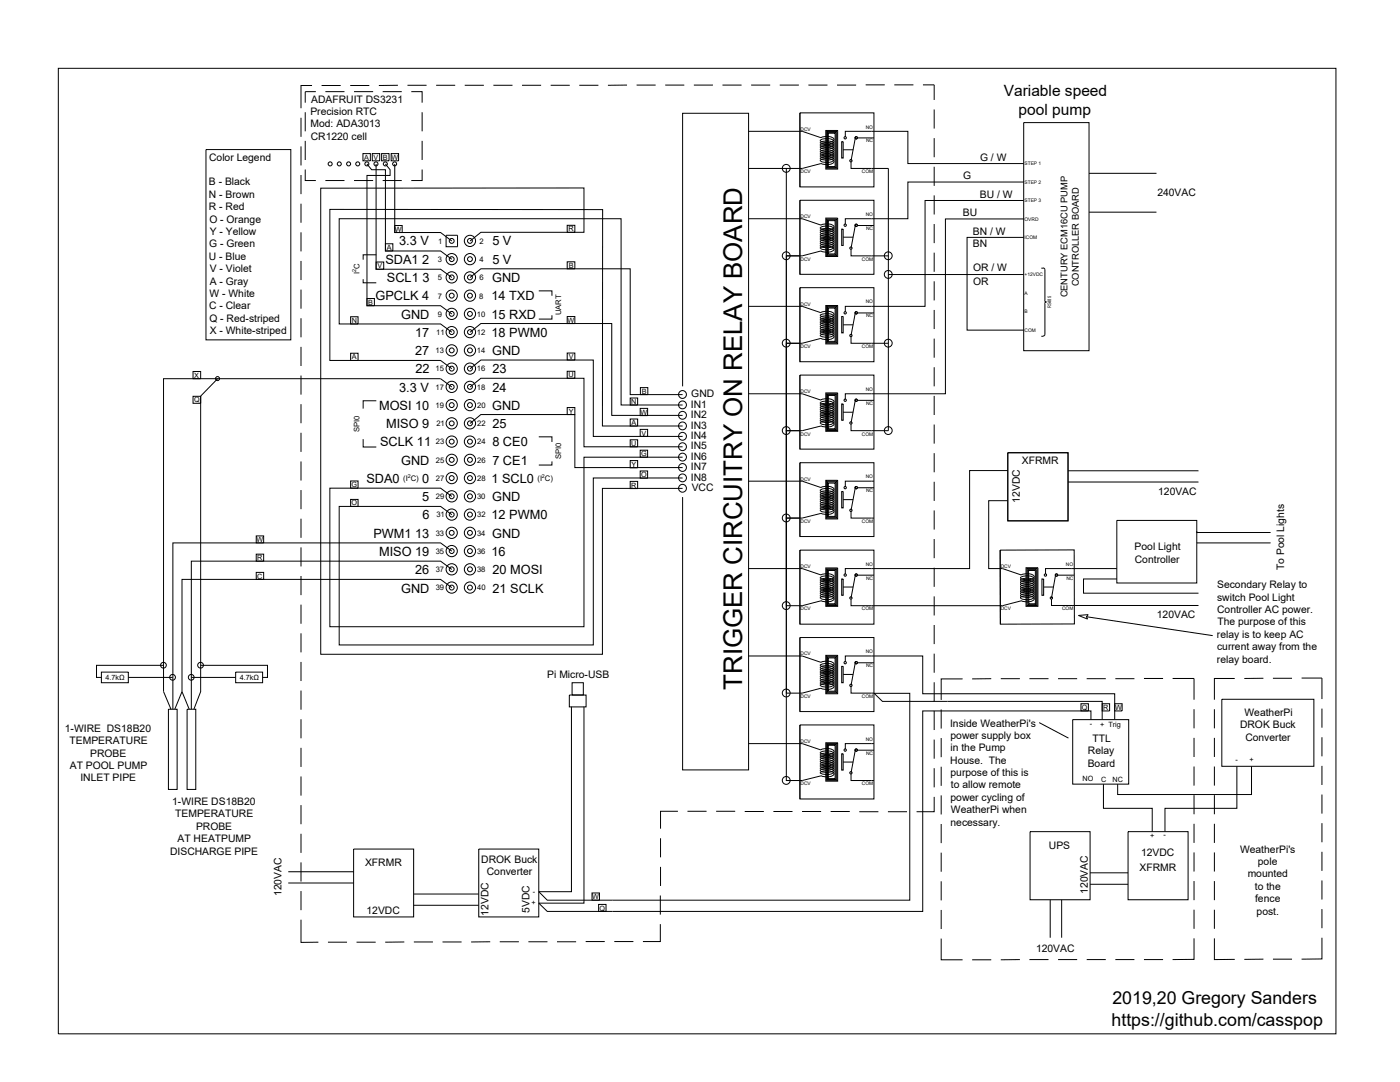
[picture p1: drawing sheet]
<svg xmlns="http://www.w3.org/2000/svg" width="279mm" height="216mm" viewBox="0 0 279 216" stroke-linecap="round" stroke-linejoin="round" font-family="sans-serif">
<!-- layer: AVX-SYM -->
<path d="M207.8 53.5h.4M208.2 53.5l.3 .3v6.1M208.5 59.9l.4 .4M207.8 67.1h.4M208.5 60.6v6.1l-.3 .4M208.9 60.2l-.4 .4" fill="none" stroke="#000" stroke-width=".2"/>
<!-- layer: 0 -->
<g fill="none" stroke="#000" stroke-width=".2">
<path d="M11.6 13.6h255v192.7h-255zM41.1 29.8h16.9v38h-16.9zM72.4 30.6h1.5v1.5h-1.5zM73.2 32.7l1 1.2h2.7v16.2h11l2.3 1.6M74.3 30.6h1.5v1.5h-1.5zM75.1 32.7v21h12.8l2.3 1.7M76.2 30.6h1.4v1.5h-1.4zM76.9 32.7l1 1.2v1.1h-4.7v26h14.7l2.3 1.7M78.1 30.6h1.4v1.5h-1.4zM78.8 32.7v13.7h9.1l2.3 1.7M149.4 33.6h7.5M149.4 26.2h10.7l3.7 1.3"/>
<path d="M159.6 22.5h14.8v14.8h-14.8zM159.6 40h14.8v14.7h-14.8zM159.6 22.5v14.8M159.6 40v14.7M163.8 29.2v.3M163.8 30.1v.3M163.8 31.8l-.1-.2a2.28 2.28 0 0 1 2.7 0l.1 .2a2.17 2.17 0 0 1-2.8 .3v-.1a2.28 2.28 0 0 1 2.7 0l.1 .2a2.17 2.17 0 0 1-2.7 .4M163.8 27.5a2.19 2.19 0 0 1 2.7 .3 1.84 1.84 0 0 1-2.4 .5l-.4-.3a2.28 2.28 0 0 1 2.7 .1l.1 .2a2.17 2.17 0 0 1-2.8 .3l.1-.3M163.8 28.4a2.17 2.17 0 0 1 2.7 .3 2.17 2.17 0 0 1-2.8 .3v-.1a2.28 2.28 0 0 1 2.7 .1l.1 .1a2.17 2.17 0 0 1-2.7 .4M163.8 29.2a2.17 2.17 0 0 1 2.7 .4 2.17 2.17 0 0 1-2.8 .3l.1-.2M163.8 29.7a2.17 2.17 0 0 1 2.7 .3 2.17 2.17 0 0 1-2.7 .4M163.8 30.1a2.17 2.17 0 0 1 2.7 .4 2.17 2.17 0 0 1-2.8 .3l.1-.3"/>
<path d="M163.8 30.6a2.17 2.17 0 0 1 2.7 .3 2.17 2.17 0 0 1-2.8 .3v-.1a2.28 2.28 0 0 1 2.7 .1l.1 .1a2.17 2.17 0 0 1-2.7 .4M163.8 32.6l-3.7 1h-3.2v52.3h2.7M164.8 26h2.4v7.7h-2.4zM165 26.2h2v7.4h-2zM165.1 26.4h1.7v7h-1.7zM165.3 26.6h1.4v6.6h-1.4zM168 28.3h.3v3.2h-.3zM168.3 29.9h2M168.7 27.3v-1.1h12.5v6.4h23.1M169.8 32.3v1.3h7.5v52.3h-7.5v-1.3M170.7 27.3l-.9 4.8M171.1 27.5h3.3"/>
<path d="M204.3 36.3h-23.1v7.3h-12.5v1.1M204.3 24.5h13v45.5h-13zM217.3 34.6h13.5M72.5 55.7v.7h2.6M73.2 59.6h1.5v1.4h-1.5zM75.1 52.3h1.5v1.4h-1.5zM75.1 50.8h-2.6v1M76.9 48.6h1.5v1.5h-1.5zM78.8 45h1.5v1.4h-1.5zM89 46.9h2.3v2.3h-2.3zM93.8 55.4l2.2-1.8h29.8v25.1h10.4M93.8 48.1l2.2-1.7h20.5v-8.9h-52.5v93.1h56.2v-33.1h16"/>
<path d="M107.5 58h2.7v1M113.2 52.2h1.5v1.4h-1.5zM113.2 45h1.5v1.4h-1.5zM149.4 43.6h10.7l3.7 1.3M159.6 57.4h14.8v14.8h-14.8zM159.6 51.1h-2.7v52.3h2.7M159.6 57.4v14.8M163.8 46.1l-.1-.1a2.28 2.28 0 0 1 2.7 0l.1 .2a2.17 2.17 0 0 1-2.8 .3v-.1a2.28 2.28 0 0 1 2.7 0l.1 .2a2.17 2.17 0 0 1-2.7 .4M163.8 47l-.1-.2a2.28 2.28 0 0 1 2.7 .1l.1 .2a2.17 2.17 0 0 1-2.7 .3M163.8 47.4l-.1-.1a2.28 2.28 0 0 1 2.7 0l.1 .2a2.17 2.17 0 0 1-2.8 .3l.1-.3M163.8 49.3v.3M163.8 44.9a2.19 2.19 0 0 1 2.7 .4 1.84 1.84 0 0 1-2.4 .5l-.4-.2 .1-.3"/>
<path d="M163.8 45.3a2.17 2.17 0 0 1 2.7 .4 2.17 2.17 0 0 1-2.7 .4M163.8 47.6a2.17 2.17 0 0 1 2.7 .3 2.17 2.17 0 0 1-2.8 .3 2.28 2.28 0 0 1 2.7 0l.1 .2a2.17 2.17 0 0 1-2.8 .3l.1-.3M163.8 48.5a2.17 2.17 0 0 1 2.7 .3 2.17 2.17 0 0 1-2.8 .3v-.1a2.28 2.28 0 0 1 2.7 .1l.1 .2a2.17 2.17 0 0 1-2.7 .3M163.8 49.4a2.17 2.17 0 0 1 2.7 .3 2.17 2.17 0 0 1-2.7 .4M163.8 50.1l-3.7 1h-3.2M164.8 43.5h2.4v7.7h-2.4zM165 43.7h2v7.3h-2zM165.1 43.9h1.7v6.9h-1.7zM165.3 44h1.4v6.7h-1.4zM168 45.7h.3v3.3h-.3zM168.3 47.3h2M169.8 49.7v1.4h7.5"/>
<path d="M170.7 44.8l-.9 4.7M171.1 45h3.3M177.3 54.8h27M204.3 40h-19.7v21.1h-15.9v1.1M204.3 47.4h-11.3v18.5h11.3M204.3 43.7h-15.6v34.9h-20v1.1M217.3 42.3h13.5M38.5 79.1h1.5v1.4h-1.5zM38.5 74.1h1.5v1.5h-1.5zM43.4 75.6l-3.4 3.4v59l-1.3 3.5M70 63.2h1.5v1.4h-1.5zM70 70.5h1.5v1.4h-1.5z"/>
<path d="M75.1 80h-2.6v1.5M90.2 66.3l-2.3-1.7h-20.2v-21h56.3v37.2h12.2M90.2 73.6l-2.3-1.7h-22.1v-30.1h54.5l-.1 43.2h16M90.2 77.2l-2.3-1.6h-55.3v62.4l1.5 3.5M93.8 66.3l2.2-1.7h26.1v18.3h14.1M93.8 73.6l2.2-1.8h22.4v15.3h17.8M93.8 77.2l2.2-1.7h20.5v13.7h19.7M110.2 62.9v.8h-2.7M113.2 74.1h1.5v1.4h-1.5zM113.2 70.4h1.5v1.4h-1.5zM113.2 63.2h1.5v1.4h-1.5zM125.8 79.4h1.5v1.4h-1.5z"/>
<path d="M127.8 77.3h1.5v1.4h-1.5zM136.2 77.1v-54.5h13.2v131h-13.2v-54.4M149.4 78.6h10.7l3.7 1.2M149.4 61.1h10.7l3.7 1.3M159.6 74.8h14.8v14.8h-14.8zM159.6 68.5h-2.7v52.4h3.2l3.7-1M159.6 74.8v14.8M163.8 62.8v.3M163.8 64.4l-.1-.1a2.28 2.28 0 0 1 2.7 0l.1 .2a2.17 2.17 0 0 1-2.8 .3v-.1a2.28 2.28 0 0 1 2.7 0l.1 .2a2.17 2.17 0 0 1-2.7 .4M163.8 65.3l-.1-.1a2.28 2.28 0 0 1 2.7 0l.1 .2a2.17 2.17 0 0 1-2.8 .3l.1-.3M163.8 66.2l-.1-.1a2.28 2.28 0 0 1 2.7 0l.1 .2a2.17 2.17 0 0 1-2.8 .3l.1-.3M163.8 67.1l-.1-.1a2.28 2.28 0 0 1 2.7 0l.1 .2a2.17 2.17 0 0 1-2.7 .3"/>
<path d="M163.8 62.4a2.19 2.19 0 0 1 2.7 .3 1.84 1.84 0 0 1-2.4 .5l-.3-.1M163.8 79.8a2.19 2.19 0 0 1 2.7 .4 1.84 1.84 0 0 1-2.4 .5l-.3-.2M163.8 62.8a2.17 2.17 0 0 1 2.7 .4 2.17 2.17 0 0 1-2.8 .3l.1-.3M163.8 63.2a2.17 2.17 0 0 1 2.7 .4 2.17 2.17 0 0 1-2.8 .3l.1-.2M163.8 63.7a2.17 2.17 0 0 1 2.7 .4 2.17 2.17 0 0 1-2.7 .3M163.8 65.4a2.17 2.17 0 0 1 2.7 .4 2.17 2.17 0 0 1-2.7 .4M163.8 66.3a2.17 2.17 0 0 1 2.7 .4 2.17 2.17 0 0 1-2.7 .4M163.8 67.5l-3.7 1h-3.2M164.8 61h2.4v7.6h-2.4zM164.8 78.4h2.4v7.7h-2.4zM165 61.1h2v7.4h-2zM165 78.6h2v7.3h-2z"/>
<path d="M165.1 61.3h1.7v7h-1.7zM165.1 78.7h1.7v7h-1.7zM165.3 61.5h1.4v6.6h-1.4zM165.3 78.9h1.4v6.7h-1.4zM168 63.2h.3v3.2h-.3zM168.3 64.8h2M169.8 67.2v1.3h7.5M170.7 62.2l-.9 4.8M170.7 79.7l-.9 4.7M171.1 62.4h3.3M171.1 79.9h3.3M70 96h1.5v1.4h-1.5z"/>
<path d="M70 99.7h1.5v1.3h-1.5zM72.5 87.6v1.6h2.6M93.8 84.5l2.2-1.8h18.7v10.6h21.5M107.5 87.2h2.7v1M110.2 92.1v.7h-2.7M113.2 81.3h1.5v1.4h-1.5zM125.8 83.6h1.5v1.4h-1.5zM125.8 87.8h1.5v1.4h-1.5zM125.8 91.9h1.5v1.4h-1.5zM125.8 96.1h1.5v1.4h-1.5zM127.8 81.5h1.4v1.4h-1.4zM127.8 85.7h1.4v1.4h-1.4z"/>
<path d="M127.8 89.8h1.4v1.4h-1.4zM127.8 94h1.4v1.4h-1.4zM136.2 91.2h-19.7v33.9h-50.7v-27.7h22.1l2.3 1.7M136.2 95.4h-17.8v33.3h-50.7v-27.7h20.2l2.3 1.7M149.4 96h10.7l3.7 1.3M159.6 92.3h14.8v14.8h-14.8zM159.6 85.9h-2.7v52.4h3.2l3.7-1M159.6 92.3v14.8M163.8 80.2v.4M163.8 81.5l-.1-.2a2.28 2.28 0 0 1 2.7 0l.1 .2a2.17 2.17 0 0 1-2.8 .3v-.1a2.28 2.28 0 0 1 2.7 0l.1 .2a2.17 2.17 0 0 1-2.8 .3l.1-.2M163.8 82.9v.3M163.8 84.6l-.1-.2a2.28 2.28 0 0 1 2.7 0l.1 .2a2.17 2.17 0 0 1-2.7 .4"/>
<path d="M163.8 98l-.1-.1a2.28 2.28 0 0 1 2.7 0l.1 .2a2.17 2.17 0 0 1-2.8 .3l.1-.3M163.8 99.8l-.1-.2a2.28 2.28 0 0 1 2.7 .1l.1 .1a2.17 2.17 0 0 1-2.7 .4M163.8 97.3a2.19 2.19 0 0 1 2.7 .3 1.84 1.84 0 0 1-2.4 .5l-.3-.1M163.8 80.3a2.17 2.17 0 0 1 2.7 .3 2.17 2.17 0 0 1-2.8 .3v-.1a2.28 2.28 0 0 1 2.7 .1l.1 .1a2.17 2.17 0 0 1-2.7 .4M163.8 82a2.17 2.17 0 0 1 2.7 .4 2.17 2.17 0 0 1-2.8 .3v-.1a2.28 2.28 0 0 1 2.7 0l.1 .2a2.17 2.17 0 0 1-2.7 .4M163.8 82.9a2.17 2.17 0 0 1 2.7 .4 2.17 2.17 0 0 1-2.8 .3l.1-.3M163.8 83.4a2.17 2.17 0 0 1 2.7 .3 2.17 2.17 0 0 1-2.8 .3l.1-.2M163.8 83.8a2.17 2.17 0 0 1 2.7 .4 2.17 2.17 0 0 1-2.7 .3M163.8 98.2a2.17 2.17 0 0 1 2.7 .3 2.17 2.17 0 0 1-2.8 .3v-.1a2.28 2.28 0 0 1 2.7 .1l.1 .2a2.17 2.17 0 0 1-2.8 .3l.1-.3M163.8 99a2.17 2.17 0 0 1 2.7 .4 2.17 2.17 0 0 1-2.7 .3M163.8 85l-3.7 .9h-.5M164.8 95.8h2.4v7.7h-2.4z"/>
<path d="M165 96h2v7.4h-2zM165.1 96.2h1.7v7h-1.7zM165.3 96.4h1.4v6.6h-1.4zM168 80.6h.3v3.3h-.3zM168 98.1h.3v3.2h-.3zM168.3 82.3h2M168.3 99.7h2M170.7 97.1l-.9 4.8M171.1 97.3h3.3M174.4 96h-5.7v1.1M201.1 93.9h-7.6v19.6h-24.8v1.1M201.1 90.3h12v13.6h-12z"/>
<path d="M201.1 99.9h-3.8v13.6h2.8l3.7 1.2M213.1 93.9h26.1M213.1 96.2h26.1M51.1 106.9h1.5v1.4h-1.5zM51.1 110.6h1.5v1.4h-1.5zM51.1 114.2h1.5v1.4h-1.5zM90.2 110l-2.3-1.7h-53.4v33.2M90.2 113.6l-2.3-1.6h-49.7v29.5M90.2 117.3l-2.3-1.7h-51.6v22.4M149.4 113.5h10.7l3.7 1.2M159.6 109.8h14.8v14.7h-14.8zM159.6 103.4h-2.7v52.3h3.2l3.7-.9"/>
<path d="M159.6 109.8v14.7M163.8 100.2l-.1-.1a2.28 2.28 0 0 1 2.7 0l.1 .2a2.17 2.17 0 0 1-2.7 .3M163.8 100.4v.3M163.8 101.1l-.1-.2a2.28 2.28 0 0 1 2.7 .1l.1 .2a2.17 2.17 0 0 1-2.7 .3M163.8 101.2v.4M163.8 115.9l-.1-.1a2.28 2.28 0 0 1 2.7 0l.1 .2a2.17 2.17 0 0 1-2.8 .3l.1-.3M163.8 118.1l-.1-.1a2.28 2.28 0 0 1 2.7 0l.1 .2a2.17 2.17 0 0 1-2.8 .3l.1-.3M163.8 119l-.1-.1a2.28 2.28 0 0 1 2.7 0l.1 .2a2.17 2.17 0 0 1-2.8 .3l.1-.3M163.8 114.7a2.19 2.19 0 0 1 2.7 .4 1.84 1.84 0 0 1-2.4 .5l-.4-.3a2.28 2.28 0 0 1 2.7 0l.1 .2a2.17 2.17 0 0 1-2.7 .4M163.8 100.4a2.17 2.17 0 0 1 2.7 .3 2.17 2.17 0 0 1-2.7 .4M163.8 101.3a2.17 2.17 0 0 1 2.7 .3 2.17 2.17 0 0 1-2.8 .3v-.1a2.28 2.28 0 0 1 2.7 .1l.1 .1a2.17 2.17 0 0 1-2.7 .4M163.8 116a2.17 2.17 0 0 1 2.7 .4 2.17 2.17 0 0 1-2.8 .3l.1-.3"/>
<path d="M163.8 116.5a2.17 2.17 0 0 1 2.7 .4 2.17 2.17 0 0 1-2.8 .3v-.1a2.28 2.28 0 0 1 2.7 0l.1 .2a2.17 2.17 0 0 1-2.8 .3l.1-.3M163.8 117.4a2.17 2.17 0 0 1 2.7 .4 2.17 2.17 0 0 1-2.7 .3M163.8 118.2a2.17 2.17 0 0 1 2.7 .4 2.17 2.17 0 0 1-2.7 .4M163.8 119.1a2.17 2.17 0 0 1 2.7 .4 2.17 2.17 0 0 1-2.7 .3M163.8 102.4l-3.7 1h-.5M164.8 113.3h2.4v7.7h-2.4zM165 113.5h2v7.3h-2zM165.1 113.7h1.7v7h-1.7zM165.3 113.8h1.4v6.7h-1.4zM168 115.5h.3v3.3h-.3zM168.3 117.1h2M169.8 102.1v1.3h4.6"/>
<path d="M169.8 119.5v1.4h30.3l3.7-1M170.7 114.6l-.9 4.7M171.1 114.8h3.3M199.6 109.8l14.8-.1v14.8h-14.8zM199.6 109.8v14.7M203.8 115.6v.3M203.8 118.1l-.1-.1a2.29 2.29 0 0 1 2.6 0l.1 .2a2.17 2.17 0 0 1-2.7 .3l.1-.3M203.8 119l-.1-.1a2.29 2.29 0 0 1 2.6 0l.1 .2a2.17 2.17 0 0 1-2.7 .3l.1-.3M203.8 114.7a2.19 2.19 0 0 1 2.6 .4 1.84 1.84 0 0 1-2.3 .5l-.4-.3a2.29 2.29 0 0 1 2.6 0l.1 .2a2.17 2.17 0 0 1-2.6 .4M203.8 115.6a2.17 2.17 0 0 1 2.6 .4 2.17 2.17 0 0 1-2.7 .3l.1-.3M203.8 116a2.17 2.17 0 0 1 2.6 .4 2.17 2.17 0 0 1-2.7 .3l.1-.3M203.8 116.5a2.17 2.17 0 0 1 2.6 .4 2.17 2.17 0 0 1-2.7 .3v-.1a2.29 2.29 0 0 1 2.6 0l.1 .2a2.17 2.17 0 0 1-2.7 .3v-.1a2.29 2.29 0 0 1 2.6 0l.1 .2a2.17 2.17 0 0 1-2.6 .4"/>
<path d="M203.8 118.2a2.17 2.17 0 0 1 2.6 .4 2.17 2.17 0 0 1-2.6 .4M203.8 119.1a2.17 2.17 0 0 1 2.6 .4 2.17 2.17 0 0 1-2.6 .4M204.8 113.3h2.3v7.7h-2.3zM204.9 113.5h2.1v7.3h-2.1zM205.1 113.7h1.7v7h-1.7zM205.3 113.8h1.3v6.7h-1.3zM207.9 115.5h.4v3.3h-.4zM208.3 117.1h1.9M209.8 119.5v1.3h29.4M210.7 114.6l-.9 4.7M211.1 114.8h3.3M222.9 113.5h-14.2v1.1"/>
<path d="M222.9 103.8h15.9v12.5h-15.9zM222.9 115.5h-6.7v2.9h23M238.8 106.3h.1M238.8 106.3h14.8M238.8 108.3h14.8M20.2 134.1h5.4v2.1h-5.4zM25.6 135.2h8.9M32.6 132.8h-13.3v2.4h.9M36.3 138l1.5 3.5M36.3 138l-1.4 3.5M38.2 135.2h8.8M40 132.8h13.4v2.4h-1"/>
<path d="M47 134.1h5.4v2.1h-5.4zM113.6 138.7h3.4v2.4h-3.4zM114.2 136.2h2.2v2.5h-2.2zM149.4 130.9h10.7l3.7 1.3M159.6 127.2h14.8v14.8h-14.8zM159.6 127.2v14.8M163.8 132.6v.3M163.8 133.8l-.1-.2a2.28 2.28 0 0 1 2.7 0l.1 .2a2.17 2.17 0 0 1-2.7 .4M163.8 133.9v.4M163.8 135.1l-.1-.1a2.28 2.28 0 0 1 2.7 0l.1 .2a2.17 2.17 0 0 1-2.8 .3v-.1a2.28 2.28 0 0 1 2.7 0l.1 .2a2.17 2.17 0 0 1-2.7 .4M163.8 135.7v.3M163.8 132.2a2.19 2.19 0 0 1 2.7 .3 1.84 1.84 0 0 1-2.4 .5l-.3-.1"/>
<path d="M163.8 132.6a2.17 2.17 0 0 1 2.7 .4 2.17 2.17 0 0 1-2.8 .3l.1-.3M163.8 133.1a2.17 2.17 0 0 1 2.7 .3 2.17 2.17 0 0 1-2.7 .4M163.8 133.9a2.17 2.17 0 0 1 2.7 .4 2.17 2.17 0 0 1-2.8 .3v-.1a2.28 2.28 0 0 1 2.7 0l.1 .2a2.17 2.17 0 0 1-2.7 .4M163.8 135.7a2.17 2.17 0 0 1 2.7 .4 2.17 2.17 0 0 1-2.8 .3l.1-.3M163.8 136.1a2.17 2.17 0 0 1 2.7 .4 2.17 2.17 0 0 1-2.8 .3l.1-.2M163.8 136.6a2.17 2.17 0 0 1 2.7 .4 2.17 2.17 0 0 1-2.7 .3M164.8 130.8h2.4v7.6h-2.4zM165 130.9h2v7.4h-2zM165.1 131.1h1.7v7h-1.7zM165.3 131.3h1.4v6.6h-1.4zM168 133h.3v3.2h-.3zM168.3 134.6h2"/>
<path d="M168.7 132v-1.1h15.5v7.5h38.3v5.2M169.8 137v1.3h4.6l1.7 1.7h43.9v3.6M170.7 132l-.9 4.8M171.1 132.2h3.3M174.4 138.3h7.2v41.3h-72.4l-1.7-1.7h6.5v-36.9M215.2 122.8l2-.2-.4 .5 .2 .4zM216.8 123.1l25.2 3.7M243.8 139.5h18.4v13.4h-18.4zM33.6 141.5h1.7v16h-1.7zM37.3 141.5h1.8v16h-1.8zM116.5 141v39.2h-9l1.7 1.7h75v-40h33.5v1.7M149.4 148.4h10.7l3.7 1.2"/>
<path d="M159.6 144.7h14.8v14.7h-14.8zM159.6 144.7v14.7M163.8 150.4l-.1-.2a2.28 2.28 0 0 1 2.7 0l.1 .2a2.17 2.17 0 0 1-2.7 .4M163.8 150.8l-.1-.2a2.28 2.28 0 0 1 2.7 .1l.1 .2a2.17 2.17 0 0 1-2.8 .3l.1-.3M163.8 153l-.1-.2a2.28 2.28 0 0 1 2.7 .1l.1 .2a2.17 2.17 0 0 1-2.7 .3M163.8 153.1v.4M163.8 153.9l-.1-.2a2.28 2.28 0 0 1 2.7 .1l.1 .1a2.17 2.17 0 0 1-2.7 .4M163.8 154v.4M163.8 149.6a2.19 2.19 0 0 1 2.7 .4 1.84 1.84 0 0 1-2.4 .5l-.3-.2M163.8 151a2.17 2.17 0 0 1 2.7 .3 2.17 2.17 0 0 1-2.8 .3v-.1a2.28 2.28 0 0 1 2.7 .1l.1 .1a2.17 2.17 0 0 1-2.8 .4l.1-.3M163.8 151.8a2.17 2.17 0 0 1 2.7 .4 2.17 2.17 0 0 1-2.8 .3v-.1a2.28 2.28 0 0 1 2.7 0l.1 .2a2.17 2.17 0 0 1-2.7 .4M163.8 153.2a2.17 2.17 0 0 1 2.7 .3 2.17 2.17 0 0 1-2.7 .4"/>
<path d="M163.8 154a2.17 2.17 0 0 1 2.7 .4 2.17 2.17 0 0 1-2.7 .4M164.8 148.2h2.4v7.7h-2.4zM165 148.4h2v7.3h-2zM165.1 148.5h1.7v7h-1.7zM165.3 148.7h1.4v6.7h-1.4zM168 150.4h.3v3.3h-.3zM168.3 152.1h2M169.8 154.4v1.3h4.6M170.7 149.5l-.9 4.7M171.1 149.7h3.3M174.4 148.4h-5.7v1.1M207.4 144.2l5.8 3.1"/>
<path d="M214.1 143.6h11.2v12.9h-11.2zM215.7 140.4h1.5v1.5h-1.5zM220 140.4h1.4v1.5h-1.4zM220.2 156.5v4.8h9.8v4.6M222.5 140.4h1.4v1.5h-1.4zM246.8 152.9v8.4h-14.3v4.6M249.8 152.9v5.6h-26.7v-2M57.5 173.9h13.1M57.5 176.2h13.1M70.6 169.4h12v13.6h-12zM82.6 178.4h12.9M95.5 169.4h12v13.6h-12z"/>
<path d="M118.2 178.2h1.4v1.4h-1.4zM205.6 165.9h12v13.6h-12zM209.6 179.5v7.6M211.9 179.5v7.6M217.6 176.4h7.5M217.6 174.2h7.5M225.1 165.9h12v13.6h-12zM82.6 180.6h12.9M119.5 180.5h1.4v1.4h-1.4z"/>
<circle cx="65.9" cy="32.7" r=".4"/>
<circle cx="67.7" cy="32.7" r=".4"/>
<circle cx="69.6" cy="32.7" r=".4"/>
<circle cx="71.4" cy="32.7" r=".4"/>
<circle cx="73.2" cy="32.7" r=".4"/>
<circle cx="75" cy="32.7" r=".4"/>
<circle cx="76.9" cy="32.7" r=".4"/>
<circle cx="78.8" cy="32.7" r=".4"/>
<circle cx="156.9" cy="33.6" r=".78"/>
<circle cx="168.7" cy="27.5" r=".23"/>
<circle cx="169.8" cy="32.1" r=".23"/>
<circle cx="170.9" cy="27.5" r=".23"/>
<circle cx="90.1" cy="51.7" r="1.12"/>
<circle cx="90.1" cy="59" r="1.12"/>
<circle cx="90.1" cy="55.4" r="1.12"/>
<circle cx="90.1" cy="51.7" r=".49"/>
<circle cx="90.1" cy="55.4" r=".49"/>
<circle cx="90.1" cy="59" r=".49"/>
<circle cx="90.1" cy="48.1" r=".49"/>
<circle cx="93.8" cy="51.7" r="1.12"/>
<circle cx="93.8" cy="48.1" r="1.12"/>
<circle cx="93.8" cy="59" r="1.12"/>
<circle cx="93.8" cy="55.4" r="1.12"/>
<circle cx="93.8" cy="59" r=".49"/>
<circle cx="93.8" cy="51.7" r=".49"/>
<circle cx="93.8" cy="48.1" r=".49"/>
<circle cx="93.8" cy="55.4" r=".49"/>
<circle cx="156.9" cy="51" r=".78"/>
<circle cx="168.7" cy="44.9" r=".23"/>
<circle cx="169.8" cy="49.5" r=".23"/>
<circle cx="170.9" cy="44.9" r=".23"/>
<circle cx="170.9" cy="45" r=".23"/>
<circle cx="177.3" cy="51" r=".78"/>
<circle cx="177.3" cy="54.8" r=".78"/>
<circle cx="43.4" cy="75.5" r=".4"/>
<circle cx="90.1" cy="69.9" r="1.12"/>
<circle cx="90.1" cy="73.6" r="1.12"/>
<circle cx="90.1" cy="77.2" r="1.12"/>
<circle cx="90.1" cy="66.3" r="1.12"/>
<circle cx="90.1" cy="62.6" r="1.12"/>
<circle cx="90.1" cy="66.3" r=".49"/>
<circle cx="90.1" cy="73.6" r=".49"/>
<circle cx="90.1" cy="69.9" r=".49"/>
<circle cx="90.1" cy="77.2" r=".49"/>
<circle cx="90.1" cy="62.6" r=".49"/>
<circle cx="93.8" cy="66.3" r="1.12"/>
<circle cx="93.8" cy="73.6" r="1.12"/>
<circle cx="93.8" cy="69.9" r="1.12"/>
<circle cx="93.8" cy="77.2" r="1.12"/>
<circle cx="93.8" cy="62.6" r="1.12"/>
<circle cx="93.8" cy="73.6" r=".49"/>
<circle cx="93.8" cy="69.9" r=".49"/>
<circle cx="93.8" cy="77.2" r=".49"/>
<circle cx="93.8" cy="66.3" r=".49"/>
<circle cx="93.8" cy="62.6" r=".49"/>
<circle cx="136.2" cy="78.7" r=".78"/>
<circle cx="156.9" cy="68.5" r=".78"/>
<circle cx="168.7" cy="62.4" r=".23"/>
<circle cx="168.7" cy="79.9" r=".23"/>
<circle cx="169.8" cy="67" r=".23"/>
<circle cx="170.9" cy="62.4" r=".23"/>
<circle cx="170.9" cy="79.9" r=".23"/>
<circle cx="177.3" cy="68.5" r=".78"/>
<circle cx="90.1" cy="84.5" r="1.12"/>
<circle cx="90.1" cy="95.4" r="1.12"/>
<circle cx="90.1" cy="99" r="1.12"/>
<circle cx="90.1" cy="91.8" r="1.12"/>
<circle cx="90.1" cy="80.8" r="1.12"/>
<circle cx="90.1" cy="88.1" r="1.12"/>
<circle cx="90.1" cy="91.8" r=".49"/>
<circle cx="90.1" cy="80.8" r=".49"/>
<circle cx="90.1" cy="84.5" r=".49"/>
<circle cx="90.1" cy="88.1" r=".49"/>
<circle cx="90.1" cy="99" r=".49"/>
<circle cx="90.1" cy="95.4" r=".49"/>
<circle cx="93.8" cy="99" r="1.12"/>
<circle cx="93.8" cy="80.8" r="1.12"/>
<circle cx="93.8" cy="95.4" r="1.12"/>
<circle cx="93.8" cy="91.8" r="1.12"/>
<circle cx="93.8" cy="88.1" r="1.12"/>
<circle cx="93.8" cy="84.5" r="1.12"/>
<circle cx="93.8" cy="95.4" r=".49"/>
<circle cx="93.8" cy="91.8" r=".49"/>
<circle cx="93.8" cy="80.8" r=".49"/>
<circle cx="93.8" cy="84.5" r=".49"/>
<circle cx="93.8" cy="99" r=".49"/>
<circle cx="93.8" cy="88.1" r=".49"/>
<circle cx="136.2" cy="97.4" r=".78"/>
<circle cx="136.2" cy="85" r=".78"/>
<circle cx="136.2" cy="87.1" r=".78"/>
<circle cx="136.2" cy="93.3" r=".78"/>
<circle cx="136.2" cy="91.2" r=".78"/>
<circle cx="136.2" cy="80.8" r=".78"/>
<circle cx="136.2" cy="82.9" r=".78"/>
<circle cx="136.2" cy="89.1" r=".78"/>
<circle cx="136.2" cy="95.4" r=".78"/>
<circle cx="156.9" cy="85.9" r=".78"/>
<circle cx="168.7" cy="97.3" r=".23"/>
<circle cx="169.8" cy="84.4" r=".23"/>
<circle cx="170.9" cy="97.3" r=".23"/>
<circle cx="177.3" cy="85.9" r=".78"/>
<circle cx="90.1" cy="110" r="1.12"/>
<circle cx="90.1" cy="106.3" r="1.12"/>
<circle cx="90.1" cy="102.7" r="1.12"/>
<circle cx="90.1" cy="113.6" r="1.12"/>
<circle cx="90.1" cy="117.2" r="1.12"/>
<circle cx="90.1" cy="117.2" r=".49"/>
<circle cx="90.1" cy="110" r=".49"/>
<circle cx="90.1" cy="102.7" r=".49"/>
<circle cx="90.1" cy="113.6" r=".49"/>
<circle cx="90.1" cy="106.3" r=".49"/>
<circle cx="93.8" cy="102.7" r="1.12"/>
<circle cx="93.8" cy="113.6" r="1.12"/>
<circle cx="93.8" cy="117.2" r="1.12"/>
<circle cx="93.8" cy="110" r="1.12"/>
<circle cx="93.8" cy="106.3" r="1.12"/>
<circle cx="93.8" cy="110" r=".49"/>
<circle cx="93.8" cy="117.2" r=".49"/>
<circle cx="93.8" cy="102.7" r=".49"/>
<circle cx="93.8" cy="106.3" r=".49"/>
<circle cx="93.8" cy="113.6" r=".49"/>
<circle cx="156.9" cy="103.4" r=".78"/>
<circle cx="168.7" cy="114.7" r=".23"/>
<circle cx="169.8" cy="101.8" r=".23"/>
<circle cx="169.8" cy="119.3" r=".23"/>
<circle cx="170.9" cy="114.7" r=".23"/>
<circle cx="208.6" cy="114.7" r=".23"/>
<circle cx="209.8" cy="119.3" r=".23"/>
<circle cx="210.8" cy="114.7" r=".23"/>
<circle cx="32.6" cy="132.7" r=".57"/>
<circle cx="34.4" cy="135.1" r=".57"/>
<circle cx="38.2" cy="135.1" r=".57"/>
<circle cx="40" cy="132.7" r=".57"/>
<circle cx="156.9" cy="138.3" r=".78"/>
<circle cx="156.9" cy="120.8" r=".78"/>
<circle cx="168.7" cy="132.2" r=".23"/>
<circle cx="169.8" cy="136.8" r=".23"/>
<circle cx="170.9" cy="132.2" r=".23"/>
<circle cx="156.9" cy="155.7" r=".78"/>
<circle cx="168.7" cy="149.7" r=".23"/>
<circle cx="169.8" cy="154.2" r=".23"/>
<circle cx="170.9" cy="149.7" r=".23"/>
</g>
<!-- layer: AV-LOCATION -->
<g fill="none" stroke="#000" stroke-width=".2">
<path d="M62.3 17.1h-2.2v4.5M63 18.3h-2.1v2.2M64.2 17.1h3.8M64.9 18.3h3.8M69.9 17.1h3.8M70.7 18.3h3.8M76.4 18.3h3.8M79.4 17l-3.8 .1M81.3 17h3.8M82.1 18.3h2.1v2.2M87 17h3.8M92.8 17h3.8"/>
<path d="M98.5 17h3.8M104.2 17h3.8M109.9 17h3.8M115.6 17h3.8M125.1 17h-3.8M127 17h3.9M132.8 17h3.8M138.5 17h3.8M144.2 17h3.8M149.9 17h3.8M155.6 17h3.8M161.3 17h3.8"/>
<path d="M167 17h3.9M172.8 16.9h3.8M178.5 16.9h3.8M184.2 16.9h2.2v3M60.1 23.5v3.8M60.1 29.2v3.8M60.1 34.9v3.8M60.9 33.8v2.2h2.1M60.9 22.4v3.8M60.9 28.1v3.8M64.9 36h3.8M70.7 36h3.8"/>
<path d="M76.4 36h3.8M84.2 33.8v2.2h-2.1M84.2 22.4v3.8M84.2 28.1v3.8M186.4 21.8v3.9M186.4 27.6v3.8M186.4 33.3v3.8M186.4 39v3.8M60.1 40.6v3.9M60.1 46.4v3.8M60.1 52.1v3.8M60.1 57.8v3.8"/>
<path d="M186.4 44.7v3.8M186.4 50.4v3.8M186.4 56.1v3.8M60.1 63.5v3.8M60.1 69.2v3.8M60.1 74.9v3.8M186.4 61.8v3.9M186.4 67.6v3.8M186.4 73.3v3.8M186.4 79v3.8M60.1 80.6v3.9M60.1 86.4v3.8"/>
<path d="M60.1 92.1v3.8M60.1 97.8v3.8M186.4 84.7v3.8M186.4 90.4v3.8M186.4 96.1v3.8M60.1 103.5v3.8M60.1 109.2v3.8M60.1 114.9v3.8M186.4 101.9v3.8M186.4 107.6v3.8M186.4 113.3v3.8M186.4 119v3.8"/>
<path d="M60.1 120.7v3.8M60.1 126.4v3.8M60.1 132.1v3.8M60.1 137.8v3.8M186.4 124.7v3.8M186.4 130.4v3.8M186.4 136.1v3.9M192.1 135.5h-4.3v4.2M197.8 135.4l-3.8 .1M199.7 135.4h3.8M205.4 135.4h3.9M211.2 135.4h3.8"/>
<path d="M216.9 135.4h3.8M222.6 135.4h3.8M228.3 135.4h3.8M234 135.4h4.3v4.2M246.4 135.4h-4v4.2M252.1 135.3l-3.8 .1M254 135.3h3.9M259.8 135.3h4v4.2M60.1 143.5v3.8M60.1 149.2v3.8M60.1 154.9v3.9M186.4 159v3h-3.5"/>
<path d="M186.4 141.9v3.8M186.4 147.6v3.8M186.4 153.3v3.8M187.8 141.6v3.8M187.8 147.3v3.8M187.8 153v3.8M187.8 158.7v3.8M238.3 141.5v3.8M238.3 147.2v3.8M238.3 153v3.8M238.3 158.7v3.8M242.4 141.5v3.8"/>
<path d="M242.4 147.2v3.8M242.4 153v3.8M242.4 158.7v3.8M263.8 141.4v3.8M263.8 147.1v3.8M263.8 152.8v3.8M263.8 158.5v3.8M60.1 160.7v3.8M60.1 166.4v3.8M60.1 172.1v3.8M60.1 177.8v3.8M131.8 178.7v3.8"/>
<path d="M131.8 167.3v3.8M131.8 173v3.8M135.3 161.9h-3.5v3.5M137.2 161.9h3.8M142.9 161.9h3.8M148.6 161.9h3.8M154.3 161.9h3.9M160.1 161.9h3.8M165.8 161.9h3.8M171.5 162h3.8M177.2 162h3.8M187.8 164.4v3.8"/>
<path d="M187.8 170.1v3.8M187.8 175.9v3.8M238.3 164.4v3.8M238.3 170.1v3.8M238.3 175.8v3.8M242.4 164.4v3.8M242.4 170.1v3.8M242.4 175.8v3.8M263.8 164.3v3.8M263.8 170v3.8M263.8 175.7v3.8M60.1 183.5v4.5h3.4"/>
<path d="M65.4 188h3.9M71.2 188h3.8M80.7 188h-3.8M82.6 188h3.8M88.3 188h3.8M97.8 187.9l-3.8 .1M99.7 187.9h3.8M105.5 187.9h3.8M111.2 187.9h3.8M116.9 187.9h3.8M122.6 187.9h3.8M131.8 184.4v3.5h-3.5"/>
<path d="M187.8 187.3v4.2h4.3M187.8 181.6v3.8M194 191.5h3.8M203.5 191.5h-3.8M205.4 191.5h3.9M211.2 191.5h3.8M216.9 191.5h3.8M222.6 191.5h3.8M228.3 191.5h3.8M238.3 187.2v4.2l-4.3 .1M238.3 181.5v3.8M242.4 187.2v4.3l4-.1"/>
<path d="M242.4 181.5v3.8M252.1 191.4h-3.8M254 191.4h3.9M263.8 187.1v4.2l-4 .1M263.8 181.4v3.8"/>
</g>
<text font-size="5.2" x="148.1" y="137.7" transform="rotate(-90 148.1 137.7)">TRIGGER CIRCUITRY ON RELAY BOARD</text>
<g font-size="3.5">
<text x="222" y="200.4">2019,20 Gregory Sanders</text>
<text x="221.8" y="204.6">https://github.com/casspop</text>
</g>
<g font-size="3.1">
<text x="200.3" y="19.2">Variable speed</text>
<text x="203.3" y="22.9">pool pump</text>
</g>
<g font-size="2.5">
<text x="76.9" y="52.7">SDA1 2</text>
<text x="79.7" y="49">3.3 V</text>
<text x="98.3" y="49">5 V</text>
<text x="98.3" y="52.6">5 V</text>
<text x="74.9" y="59.9">GPCLK 4</text>
<text x="77.2" y="56.3">SCL1 3</text>
<text x="98.1" y="59.9">14 TXD</text>
<text x="98.2" y="56.3">GND</text>
<text x="80.1" y="63.6">GND</text>
<text x="98.1" y="63.6">15 RXD</text>
<text x="82.8" y="67.2">17</text>
<text x="82.8" y="70.9">27</text>
<text x="98.1" y="67.2">18 PWM0</text>
<text x="98.2" y="70.9">GND</text>
<text x="82.9" y="74.5">22</text>
<text x="98.3" y="74.5">23</text>
<text x="75.6" y="81.8">MOSI 10</text>
<text x="79.7" y="78.1">3.3 V</text>
<text x="98.2" y="81.8">GND</text>
<text x="98.3" y="78.1">24</text>
<text x="75.9" y="89.1">SCLK 11</text>
<text x="77" y="85.4">MISO 9</text>
<text x="98.3" y="89.1">8 CE0</text>
<text x="98.3" y="85.4">25</text>
<text x="80.1" y="92.7">GND</text>
<text x="98.3" y="92.7">7 CE1</text>
<text x="73.1" y="96.4">SDA0</text>
<text x="84.2" y="100">5</text>
<text x="84.3" y="96.4">0</text>
<text x="98.1" y="96.4">1 SCL0</text>
<text x="98.2" y="100">GND</text>
<text x="74.5" y="107.3">PWM1 13</text>
<text x="84.3" y="103.6">6</text>
<text x="98.1" y="103.6">12 PWM0</text>
<text x="98.2" y="107.3">GND</text>
<text x="75.6" y="111">MISO 19</text>
<text x="98.1" y="110.9">16</text>
<text x="80.1" y="118.2">GND</text>
<text x="82.8" y="114.6">26</text>
<text x="98.3" y="114.6">20 MOSI</text>
<text x="98.3" y="118.2">21 SCLK</text>
</g>
<g font-size="2.1">
<text x="61.9" y="22.9">Precision RTC</text>
<text x="62.1" y="20.5">ADAFRUIT DS3231</text>
<text x="62" y="25.4">Mod: ADA3013</text>
<text x="62" y="27.9">CR1220 cell</text>
<text x="41.7" y="32">Color Legend</text>
<text x="192.2" y="35.8">G</text>
<text x="195.6" y="32.1">G / W</text>
<text x="41.7" y="37">B - Black</text>
<text x="41.7" y="39.5">N - Brown</text>
<text x="41.7" y="41.9">R - Red</text>
<text x="195.5" y="39.5">BU / W</text>
<text x="231" y="39.1">240VAC</text>
<text x="41.8" y="44.4">O - Orange</text>
<text x="41.9" y="46.9">Y - Yellow</text>
<text x="192.2" y="43.2">BU</text>
<text x="194.1" y="46.9">BN / W</text>
<text x="41.7" y="51.8">U - Blue</text>
<text x="41.7" y="49.4">G - Green</text>
<text x="194.1" y="49.4">BN</text>
<text x="41.8" y="59.2">W - White</text>
<text x="41.9" y="54.3">V - Violet</text>
<text x="41.9" y="56.8">A - Gray</text>
<text x="194.2" y="54.1">OR / W</text>
<text x="194.2" y="56.8">OR</text>
<text x="41.7" y="61.7">C - Clear</text>
<text x="41.8" y="64.2">Q - Red-striped</text>
<text x="41.9" y="66.7">X - White-striped</text>
<text x="137.9" y="81.3">IN1</text>
<text x="137.9" y="83.4">IN2</text>
<text x="138" y="79.3">GND</text>
<text x="137.9" y="85.5">IN3</text>
<text x="137.9" y="87.6">IN4</text>
<text x="137.9" y="89.7">IN5</text>
<text x="137.9" y="91.7">IN6</text>
<text x="137.9" y="93.8">IN7</text>
<text x="137.9" y="95.9">IN8</text>
<text x="203.9" y="92.5">XFRMR</text>
<text x="138" y="98">VCC</text>
<text x="203.5" y="100.3" transform="rotate(-90 203.5 100.3)">12VDC</text>
<text x="231.1" y="98.8">120VAC</text>
<text x="226.4" y="109.8">Pool Light</text>
<text x="226.5" y="112.3">Controller</text>
<text x="256.3" y="113.8" transform="rotate(-90 256.3 113.8)">To Pool Lights</text>
<text x="242.9" y="117.4">Secondary Relay to</text>
<text x="242.9" y="119.8">switch Pool Light</text>
<text x="230.9" y="123.2">120VAC</text>
<text x="242.9" y="122.3">Controller AC power.</text>
<text x="243" y="124.8">The purpose of this</text>
<text x="242.9" y="127.3">relay is to keep AC</text>
<text x="242.9" y="129.8">current away from the</text>
<text x="109.2" y="135.3">Pi Micro-USB</text>
<text x="242.9" y="132.2">relay board.</text>
<text x="248.4" y="142.9">WeatherPi</text>
<text x="13" y="146">1-WIRE DS18B20</text>
<text x="13.9" y="148.5">TEMPERATURE</text>
<text x="189.6" y="145">Inside WeatherPi's</text>
<text x="189.7" y="147.4">power supply box</text>
<text x="189.7" y="149.9">in the Pump</text>
<text x="218" y="148">TTL</text>
<text x="247.5" y="145.3">DROK Buck</text>
<text x="248.5" y="147.8">Converter</text>
<text x="13.9" y="153.5">AT POOL PUMP</text>
<text x="16" y="155.9">INLET PIPE</text>
<text x="18" y="151">PROBE</text>
<text x="189.7" y="152.4">House. The</text>
<text x="189.7" y="154.9">purpose of this is</text>
<text x="217.1" y="153">Board</text>
<text x="217.1" y="150.5">Relay</text>
<text x="34.4" y="160.6">1-WIRE DS18B20</text>
<text x="189.7" y="159.8">power cycling of</text>
<text x="189.8" y="157.3">to allow remote</text>
<text x="35" y="163.1">TEMPERATURE</text>
<text x="39.1" y="165.6">PROBE</text>
<text x="189.7" y="164.7">necessary.</text>
<text x="189.8" y="162.3">WeatherPi when</text>
<text x="34" y="170.5">DISCHARGE PIPE</text>
<text x="35.4" y="168">AT HEATPUMP</text>
<text x="72.9" y="172.8">XFRMR</text>
<text x="96.1" y="172.2">DROK Buck</text>
<text x="209.3" y="169.3">UPS</text>
<text x="227.4" y="173.8">XFRMR</text>
<text x="227.7" y="170.9">12VDC</text>
<text x="247.5" y="170.1">WeatherPi's</text>
<text x="251" y="172.6">pole</text>
<text x="56.2" y="178.8" transform="rotate(-90 56.2 178.8)">120VAC</text>
<text x="97.2" y="174.7">Converter</text>
<text x="217.1" y="178.4" transform="rotate(-90 217.1 178.4)">120VAC</text>
<text x="249" y="175">mounted</text>
<text x="250.4" y="177.5">to the</text>
<text x="73.2" y="182.3">12VDC</text>
<text x="97.5" y="182.8" transform="rotate(-90 97.5 182.8)">12VDC</text>
<text x="105.7" y="182.2" transform="rotate(-90 105.7 182.2)">5VDC</text>
<text x="250.5" y="180">fence</text>
<text x="250.8" y="182.5">post.</text>
<text x="206.8" y="190">120VAC</text>
</g>
<g font-size="1.9">
<text x="213.1" y="59.4" transform="rotate(-90 213.1 59.4)">CENTURY ECM16CU PUMP</text>
<text x="215.3" y="57.2" transform="rotate(-90 215.3 57.2)">CONTROLLER BOARD</text>
</g>
<g font-size="1.5">
<text x="87.4" y="52.3">3</text>
<text x="87.5" y="48.6">1</text>
<text x="95.7" y="48.6">2</text>
<text x="95.7" y="52.3">4</text>
<text x="71.8" y="54.7" transform="rotate(-90 71.8 54.7)">I C</text>
<text x="87.4" y="55.9">5</text>
<text x="87.4" y="59.6">7</text>
<text x="95.6" y="59.6">8</text>
<text x="95.7" y="55.9">6</text>
<text x="87.4" y="63.2">9</text>
<text x="95.2" y="63.2">10</text>
<text x="112" y="62.9" transform="rotate(-90 112 62.9)">UART</text>
<text x="86.9" y="70.5">13</text>
<text x="87" y="66.8">11</text>
<text x="95.2" y="66.8">12</text>
<text x="95.2" y="70.5">14</text>
<text x="86.9" y="74.1">15</text>
<text x="86.9" y="77.8">17</text>
<text x="95.2" y="74.1">16</text>
<text x="95.2" y="77.8">18</text>
<text x="86.9" y="81.4">19</text>
<text x="95.2" y="81.4">20</text>
<text x="71.8" y="86.2" transform="rotate(-90 71.8 86.2)">SPI0</text>
<text x="87" y="88.7">23</text>
<text x="87.1" y="85">21</text>
<text x="95.2" y="85">22</text>
<text x="95.2" y="88.7">24</text>
<text x="80.5" y="96">(I C)</text>
<text x="87" y="92.3">25</text>
<text x="87" y="96">27</text>
<text x="95.2" y="92.3">26</text>
<text x="95.2" y="96">28</text>
<text x="107.3" y="96">(I C)</text>
<text x="112" y="91.6" transform="rotate(-90 112 91.6)">SPI0</text>
<text x="87" y="99.6">29</text>
<text x="95.2" y="99.6">30</text>
<text x="87" y="106.9">33</text>
<text x="87.1" y="103.3">31</text>
<text x="95.2" y="106.9">34</text>
<text x="95.2" y="103.3">32</text>
<text x="87" y="110.5">35</text>
<text x="95.2" y="110.5">36</text>
<text x="87" y="114.2">37</text>
<text x="87" y="117.8">39</text>
<text x="95.2" y="114.2">38</text>
<text x="95.2" y="117.8">40</text>
</g>
<g font-size="1.4">
<text x="72.7" y="31.9">A V B W</text>
<text x="78.8" y="46.2">W</text>
<text x="113.5" y="46.1">R</text>
<text x="75.4" y="53.5">V</text>
<text x="77.2" y="49.9">A</text>
<text x="113.5" y="53.5">B</text>
<text x="70.2" y="64.4">N</text>
<text x="73.5" y="60.8">B</text>
<text x="113.3" y="64.4">W</text>
<text x="70.2" y="71.7">A</text>
<text x="113.5" y="71.7">V</text>
<text x="38.8" y="75.4">X</text>
<text x="113.5" y="75.3">U</text>
<text x="38.7" y="80.3">Q</text>
<text x="113.5" y="82.5">Y</text>
<text x="126" y="80.6">N</text>
<text x="127.8" y="82.7">W</text>
<text x="128.1" y="78.6">B</text>
<text x="126" y="89">U</text>
<text x="126" y="84.8">A</text>
<text x="128" y="86.9">V</text>
<text x="126" y="93.1">Y</text>
<text x="127.9" y="91.1">G</text>
<text x="127.9" y="95.2">O</text>
<text x="70.1" y="97.2">G</text>
<text x="70.1" y="100.8">O</text>
<text x="126" y="97.3">R</text>
<text x="51.2" y="108.2">W</text>
<text x="51.4" y="111.8">R</text>
<text x="51.4" y="115.4">C</text>
<text x="21" y="135.6">4.7kΩ</text>
<text x="47.8" y="135.6">4.7kΩ</text>
<text x="215.9" y="141.6">Q</text>
<text x="220.2" y="141.6">R</text>
<text x="222.5" y="141.6">W</text>
<text x="217.5" y="144.9">-</text>
<text x="219.5" y="145">+ Trig</text>
<text x="216" y="155.9">NO</text>
<text x="219.8" y="156">C</text>
<text x="222" y="156">NC</text>
<text x="246.6" y="152">-</text>
<text x="249.3" y="152">+</text>
<text x="229.5" y="167.1">+</text>
<text x="232.2" y="167">-</text>
<text x="106.3" y="178.5">-</text>
<text x="118.2" y="179.4">W</text>
<text x="106" y="180.7">+</text>
<text x="119.6" y="181.7">Q</text>
</g>
<g font-size="1.1">
<text x="71.1" y="54.3" transform="rotate(-90 71.1 54.3)">2</text>
<text x="81.4" y="95.3">2</text>
<text x="108.2" y="95.3">2</text>
</g>
<g font-size="1">
<text x="159.8" y="26.1">DCV</text>
<text x="172.8" y="25.7">NO</text>
<text x="172.8" y="28.4">NC</text>
<text x="159.8" y="34.5">DCV</text>
<text x="172" y="34.5">COM</text>
<text x="204.5" y="33">STEP 1</text>
<text x="204.5" y="40.3">STEP 3</text>
<text x="204.5" y="36.7">STEP 2</text>
<text x="159.8" y="43.5">DCV</text>
<text x="172.8" y="43.1">NO</text>
<text x="172.8" y="45.8">NC</text>
<text x="204.5" y="47.8">ICOM</text>
<text x="204.5" y="44">OVRD</text>
<text x="159.8" y="52">DCV</text>
<text x="172" y="52">COM</text>
<text x="204.5" y="58.8">A</text>
<text x="204.5" y="55.1">+12VDC</text>
<text x="159.8" y="61">DCV</text>
<text x="172.8" y="60.5">NO</text>
<text x="172.8" y="63.3">NC</text>
<text x="204.5" y="62.5">B</text>
<text x="209.8" y="61.5" transform="rotate(-90 209.8 61.5)">RS485</text>
<text x="159.8" y="69.5">DCV</text>
<text x="172" y="69.5">COM</text>
<text x="204.5" y="66.2">COM</text>
<text x="172.8" y="78">NO</text>
<text x="159.8" y="78.4">DCV</text>
<text x="172.8" y="80.8">NC</text>
<text x="159.8" y="86.9">DCV</text>
<text x="172" y="86.9">COM</text>
<text x="159.8" y="95.9">DCV</text>
<text x="172.8" y="95.4">NO</text>
<text x="172.8" y="98.2">NC</text>
<text x="159.8" y="104.4">DCV</text>
<text x="172" y="104.4">COM</text>
<text x="159.8" y="113.3">DCV</text>
<text x="172.8" y="112.9">NO</text>
<text x="199.7" y="113.3">DCV</text>
<text x="212.7" y="112.9">NO</text>
<text x="172.8" y="115.7">NC</text>
<text x="212.8" y="115.7">NC</text>
<text x="159.8" y="121.8">DCV</text>
<text x="172" y="121.8">COM</text>
<text x="199.7" y="121.8">DCV</text>
<text x="212" y="121.8">COM</text>
<text x="159.8" y="130.8">DCV</text>
<text x="172.8" y="130.3">NO</text>
<text x="172.8" y="133.1">NC</text>
<text x="159.8" y="139.3">DCV</text>
<text x="172" y="139.3">COM</text>
<text x="159.8" y="148.2">DCV</text>
<text x="172.8" y="147.8">NO</text>
<text x="172.8" y="150.6">NC</text>
<text x="159.8" y="156.7">DCV</text>
<text x="172" y="156.7">COM</text>
</g>
</svg>
